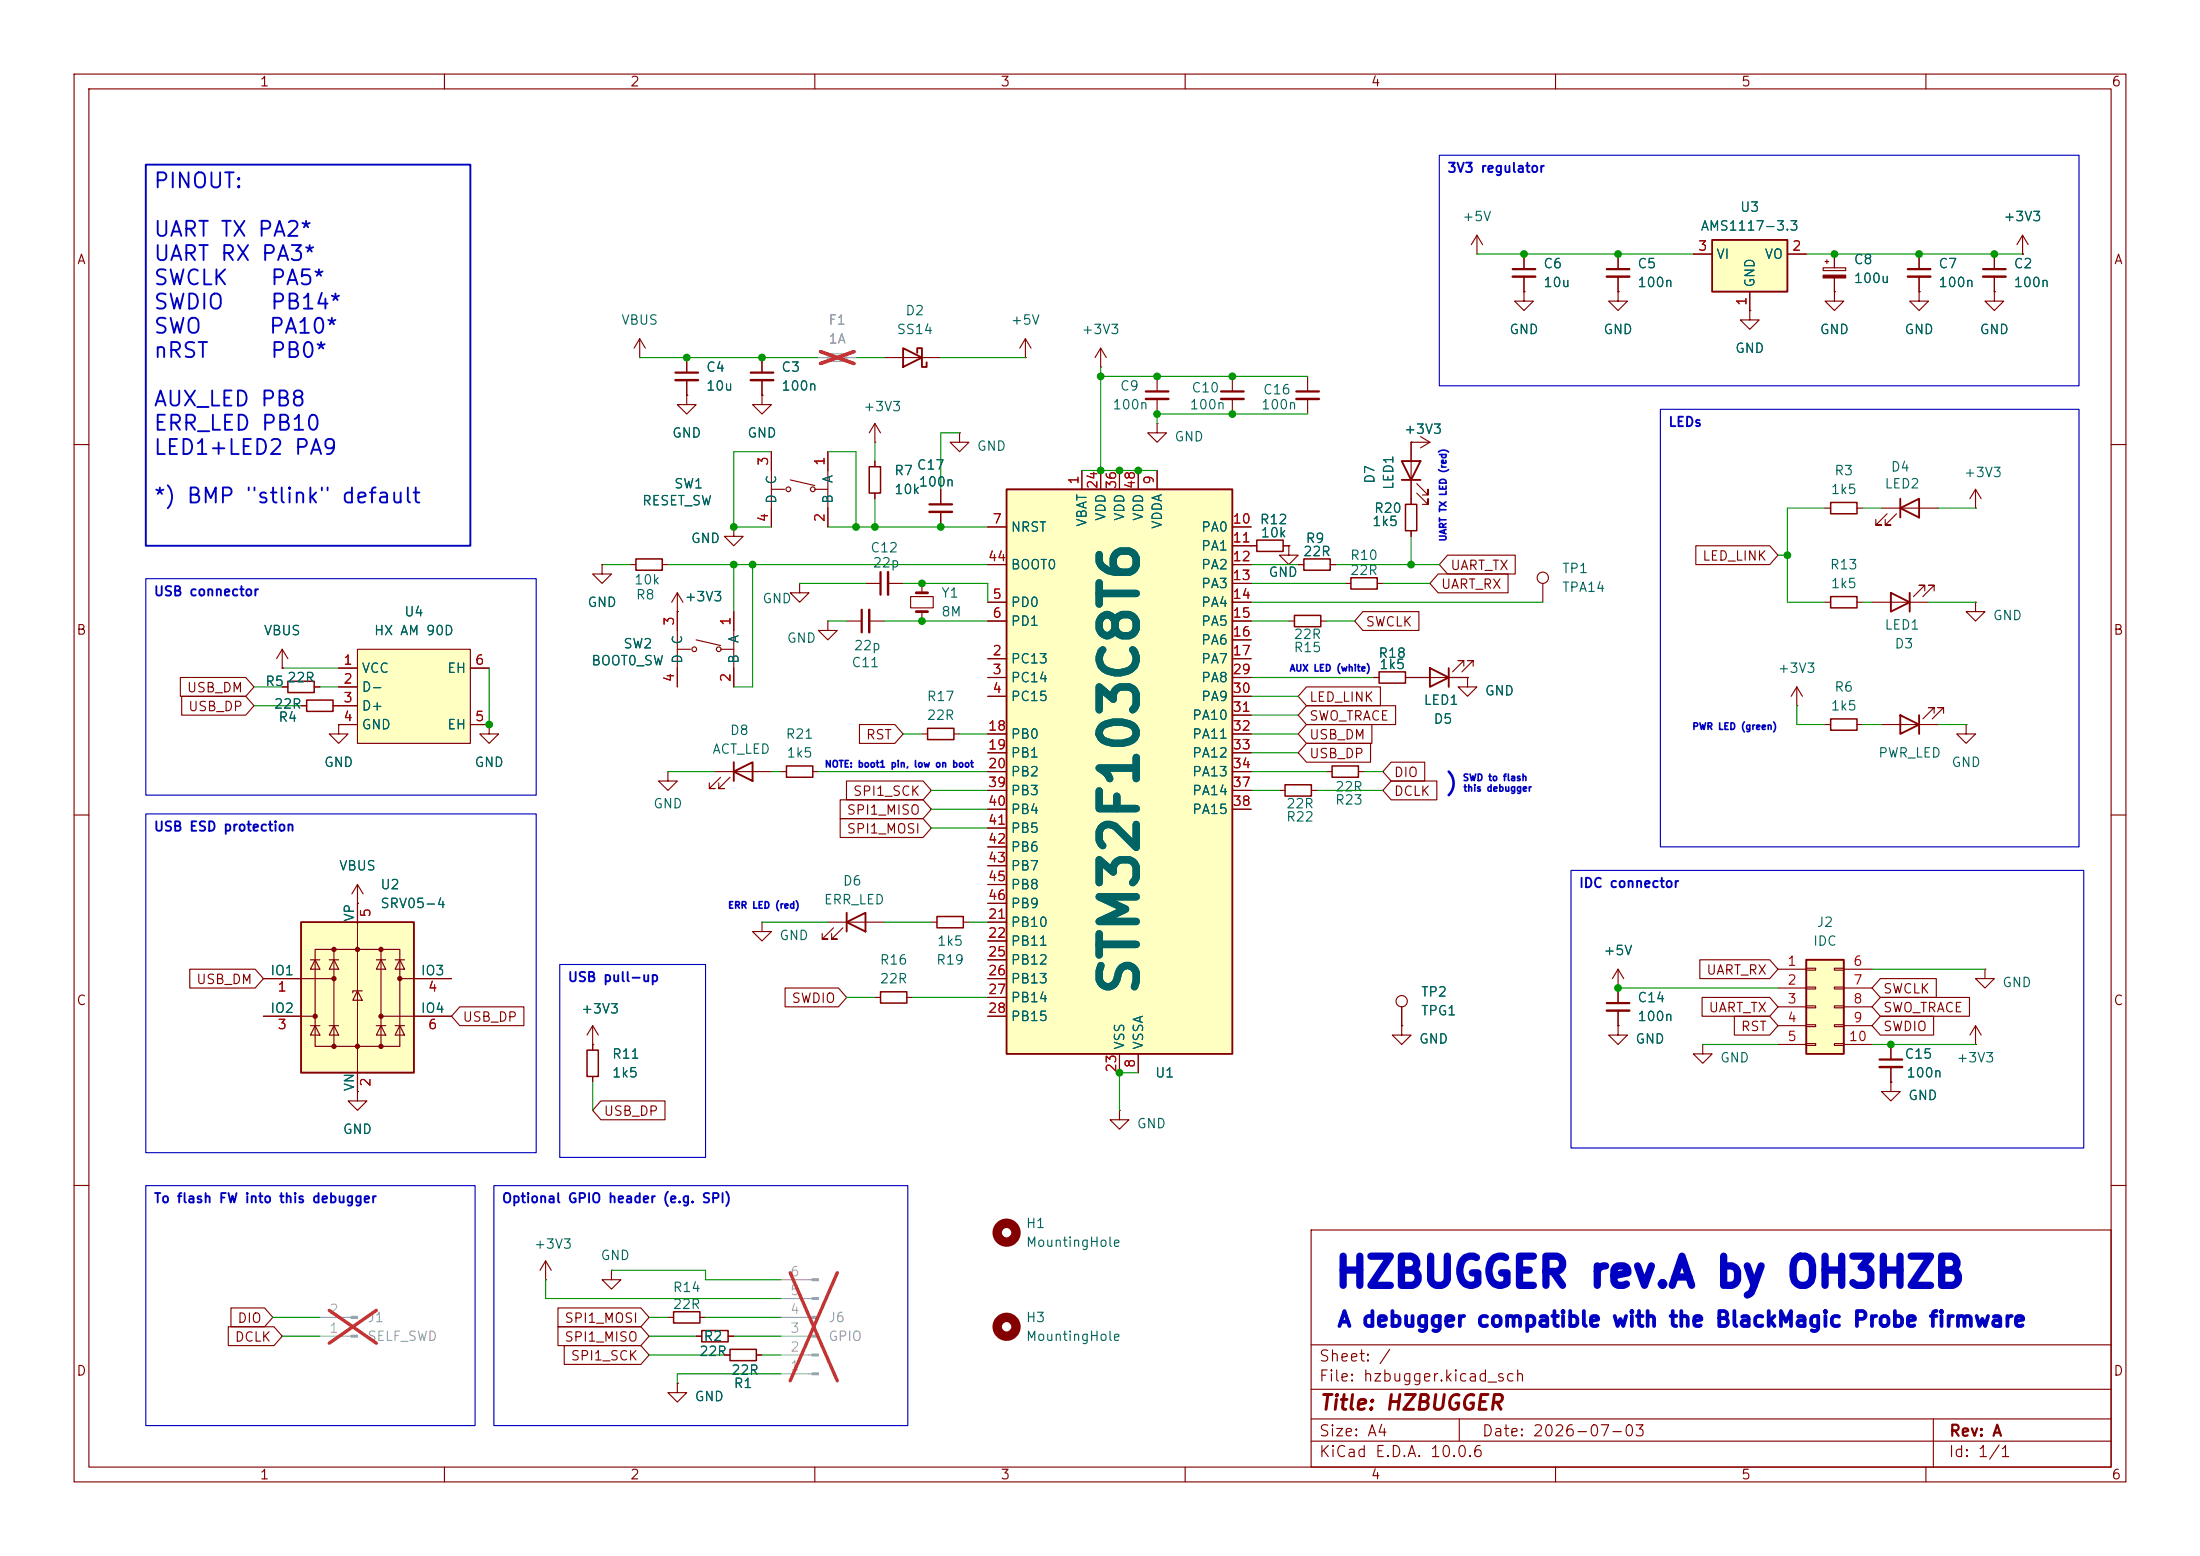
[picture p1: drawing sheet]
<svg xmlns="http://www.w3.org/2000/svg" width="297mm" height="210mm" viewBox="0 0 297 210" stroke-linecap="round" stroke-linejoin="round" font-family="sans-serif">
<g fill="none" stroke="#840000" stroke-width=".15">
<path d="M10 10h277v190h-277zM12 12h273v186h-273zM60 10v2M110 10v2M160 10v2M210 10v2M260 10v2M118.1 59.7h.1M118.1 57.2l-.8 1.2M118.1 57.2l.8 1.2M118.1 57.2v2.5M119.4 48.3h7.6"/>
<path d="M129.5 58.4v1.3h1.3l-1.3 1.3-1.2-1.3h1.2M129.5 58.4h.1M138.4 48.3h.1M138.4 45.7l-.7 1.3M138.4 45.7l.8 1.3M138.4 45.7v2.6M10 60h2M208.3 78.7v2.6M246.4 68.6h.7M250.7 68.6h.8M254 68.6h7.6M254.8 69.3l-1.6 1.6h.8h-.8v-.8"/>
<path d="M256 69.3l-1.5 1.6h.8h-.8v-.8M259.8 79.8v-.8h-.7h.7l-1.5 1.5M261.1 79.8v-.8h-.8h.8l-1.5 1.5M266.7 68.6h.1M266.7 66l-.8 1.3M266.7 66l.8 1.3M266.7 66v2.6M285 60h2M185.4 91.4h.8M189.7 91.4h8.4M197.6 89.9v-.7h-.8h.8l-1.5 1.5M198.1 91.4v1.3h1.3l-1.3 1.3-1.3-1.3h1.3"/>
<path d="M198.1 91.4h.1M198.9 89.9v-.7h-.8h.8l-1.5 1.5M242.6 95.3h.1M242.6 92.7l-.8 1.3M242.6 92.7l.7 1.3M242.6 92.7v2.6M246.4 97.8h.7M246.4 81.3h.7M250.7 97.8h.8M250.7 81.3h.8M252.7 81.3h7.6M254 97.8h7.6"/>
<path d="M261.1 96.3v-.8h-.8h.8l-1.5 1.5M262.4 96.3v-.8h-.8h.8l-1.5 1.5M265.4 97.8v1.3h1.3l-1.3 1.2-1.2-1.2h1.2M265.4 97.8h.1M266.7 81.3v1.3h1.3l-1.3 1.2-1.3-1.2h1.3M266.7 81.3h.1M10 110h2M285 110h2M102.9 124.5v1.2h1.2l-1.2 1.3-1.3-1.3h1.3M102.9 124.5h.1M111.8 124.5h7.6M112.5 125.2l-1.5 1.5h.8h-.8v-.7"/>
<path d="M113.8 125.2l-1.5 1.5h.7h-.7v-.7M118.1 134.6h.8M122.4 134.6h.8M125.7 124.5h.8M130 124.5h.8M10 160h2M177 166h108v32h-108zM285 160h2M60 198v2M110 198v2M160 198v2M177 194.5h108"/>
<path d="M177 191.5h108M177 187.5h108M177 181.5h108M197 191.5v3M210 198v2M260 198v2M261 191.5v6.5"/>
<circle cx="208.3" cy="78" r=".76"/>
</g>
<path d="M121.9 47l2.6 1.3-2.6 1.2zM123.8 47.6v-.6h.7v2.5h.6v-.6M256.5 68.6l2.6-1.3v2.6zM256.5 67.3v2.6M193 90.2l2.6 1.2-2.6 1.3zM195.6 90.2v2.5M255.3 80l2.5 1.3-2.5 1.3zM256.5 96.5l2.6 1.3-2.6 1.3zM257.8 80v2.6M259.1 96.5v2.6M114.3 124.5l2.5-1.3v2.5zM114.3 123.2v2.5" fill="none" stroke="#840000" stroke-width=".25"/>
<path d="M247.1 67.8h3.6v1.5h-3.6zM186.2 90.7h3.5v1.5h-3.5zM247.1 97h3.6v1.6h-3.6zM247.1 80.5h3.6v1.5h-3.6zM118.9 133.9h3.5v1.5h-3.5zM126.5 123.7h3.5v1.5h-3.5z" fill="none" stroke="#840000" stroke-width=".2"/>
<path d="M110.5 48.3h5.1M111.8 47.8h2.5v1h-2.5z" fill="none" stroke="#a1a1a1" stroke-width=".15"/>
<path d="M110.8 47.5l4.5 1.6M115.3 47.5l-4.5 1.6" fill="none" stroke="#e12e31" stroke-width=".46"/>
<path d="M135.9 66h30.5v76.2h-30.5z" fill="#ffffc2"/>
<path d="M135.9 66h30.5v76.2h-30.5zM189.2 62.2h2.6l-1.3 2.6zM189.2 64.8h2.6M99.1 104.1l2.5-1.2v2.5zM99.1 102.9v2.5" fill="none" stroke="#840000" stroke-width=".25"/>
<g fill="none" stroke="#840000" stroke-width=".15">
<path d="M156.2 57.2v1.2h1.3l-1.3 1.3-1.3-1.3h1.3M156.2 57.2h.1M190.5 59.7h.1M190.5 59.7v8.4M190.5 59.7h2.5M191.8 58.9l1.2 .8M193 59.7l-1.2 .8M107.9 78.7v1.3h1.3l-1.3 1.3-1.2-1.3h1.2M107.9 78.7h.1M116.8 78.7h2.1M118.1 62.2v.8M118.1 66.5v.8"/>
<path d="M119.9 78.7h2M124.5 78.7v1.3M127 66v2.1M127 69.1v2M133.3 71.1h2.6M133.3 76.2h2.6M146 63.5v2.5M148.6 63.5v2.5M151.1 63.5v2.5M153.7 63.5v2.5M156.2 63.5v2.5M166.4 71.1h2.5"/>
<path d="M166.4 73.7h2.5M166.4 76.2h2.5M166.4 78.7h2.5M181.6 78.7h.8M185.9 78.7h.8M190.5 71.6v.8M191.3 66.5l1.5 1.6v-.8v.8h-.8M191.3 65.3l1.5 1.5v-.8v.8h-.8M91.4 82.6h.1M91.4 80l-.7 1.3M91.4 80l.8 1.3M91.4 80v2.6"/>
<path d="M111.8 83.8v1.3h1.2l-1.2 1.3-1.3-1.3h1.3M111.8 83.8h.1M114.3 83.8h2M117.3 83.8h2.1M122.9 80.5h3.1v1.5h-3.1zM124.5 99.1h.7M124.5 82.6v1.2M128.8 99.1h.7M133.3 88.9h2.6M133.3 91.4h2.6M133.3 94h2.6M133.3 81.3h2.6"/>
<path d="M133.3 83.8h2.6M133.3 99.1h2.6M166.4 88.9h2.5M166.4 91.4h2.5M166.4 94h2.5M166.4 81.3h2.5M166.4 83.8h2.5M166.4 86.4h2.5M166.4 99.1h2.5M166.4 96.5h2.5M174 83.8h.8M178.3 83.8h.8"/>
<path d="M90.2 104.1v1.3h1.2l-1.2 1.3-1.3-1.3h1.3M90.2 104.1h.1M96.5 104.1h7.6M97.3 104.9l-1.5 1.5h.7h-.7v-.7M98.6 104.9l-1.6 1.5h.8h-.8v-.7M105.4 104.1h.8M109.7 104.1h.8M133.3 101.6h2.6M133.3 104.1h2.6M133.3 106.7h2.6M133.3 109.2h2.6M133.3 111.8h2.6"/>
<path d="M133.3 114.3h2.6M133.3 116.8h2.6M133.3 119.4h2.6M166.4 101.6h2.5M166.4 104.1h2.5M166.4 106.7h2.5M166.4 109.2h2.5M172.7 106.7h.8M177 106.7h.8M179.1 104.1h.7M183.4 104.1h.7M133.3 124.5h2.6"/>
<path d="M133.3 127h2.6M133.3 129.5h2.6M133.3 132.1h2.6M133.3 134.6h2.6M133.3 137.2h2.6M133.3 121.9h2.6M151.1 149.9v1.2h1.3l-1.3 1.3-1.2-1.3h1.2M151.1 149.9h.1M151.1 142.2v2.6M153.7 142.2v2.6M90.2 177.8h.7M94.5 177.8h.7"/>
<path d="M91.4 186.7v1.3h1.3l-1.3 1.2-1.2-1.2h1.2M91.4 186.7h.1M94 180.3h.7M97.8 182.9h.8M98.3 180.3h.8M102.1 182.9h.8"/>
</g>
<path d="M117.3 63h1.6v3.5h-1.6zM182.4 78h3.5v1.5h-3.5zM189.7 68.1h1.6v3.5h-1.6zM125.2 98.3h3.6v1.5h-3.6zM174.8 83.1h3.5v1.5h-3.5zM106.2 103.4h3.5v1.5h-3.5zM173.5 105.9h3.5v1.5h-3.5zM179.8 103.4h3.6v1.5h-3.6zM90.9 177h3.6v1.6h-3.6zM94.7 179.6h3.6v1.5h-3.6zM98.6 182.1h3.5v1.5h-3.5z" fill="none" stroke="#840000" stroke-width=".2"/>
<path d="M118.9 77.2v3.1M125.5 68.1h3M116.3 82.3v3" fill="none" stroke="#840000" stroke-width=".3"/>
<path d="M119.9 77.2v3.1M125.5 69.1h3M117.3 82.3v3" fill="none" stroke="#840000" stroke-width=".33"/>
<path d="M123.7 82.6h1.5M123.7 80h1.5" fill="none" stroke="#840000" stroke-width=".38"/>
<g fill="#a1a1a1" stroke="#a1a1a1" stroke-width=".15">
<path d="M109.6 185.3h.9v.2h-.9z"/>
<path d="M109.6 182.8h.9v.2h-.9z"/>
<path d="M109.6 180.2h.9v.3h-.9z"/>
<path d="M109.6 177.7h.9v.2h-.9z"/>
<path d="M109.6 175.1h.9v.3h-.9z"/>
<path d="M109.6 172.6h.9v.2h-.9z"/>
</g>
<path d="M105.4 177.8h4.2M105.4 175.3h4.2M105.4 172.7h4.2M105.4 185.4h4.2M105.4 182.9h4.2M105.4 180.3h4.2" fill="none" stroke="#a1a1a1" stroke-width=".15"/>
<path d="M106.7 171.8l6.3 14.6M113 171.8l-6.3 14.6" fill="none" stroke="#e12e31" stroke-width=".46"/>
<path d="M40.6 124.5h15.3v20.3h-15.3z" fill="#ffffc2"/>
<g fill="none" stroke="#840000" stroke-width=".15">
<path d="M269.2 39.4v1.2h1.3l-1.3 1.3-1.2-1.3h1.2M269.2 39.4h.1M92.7 53.3v1.3h1.3l-1.3 1.3-1.3-1.3h1.3M92.7 53.3h.1M102.9 53.3v1.3h1.2l-1.2 1.3-1.3-1.3h1.3M102.9 53.3h.1M102.9 48.3v2M102.9 51.3v2M148.6 49.5h.1M148.6 47l-.8 1.3M148.6 47l.8 1.3M148.6 47v2.5"/>
<path d="M99.1 71.1v1.3h1.2l-1.2 1.3-1.3-1.3h1.3M99.1 71.1h.1M104.1 61v10.1M104.1 66h1.8M106.7 64.8l3.3 .7M110 66h1.8M111.8 61v10.1M38.1 90.2h.1M38.1 87.6l-.8 1.3M38.1 87.6l.8 1.3M38.1 87.6v2.6M45.7 97.8v1.3h1.3l-1.3 1.2-1.3-1.2h1.3"/>
<path d="M45.7 97.8h.1M66 97.8v1.3h1.3l-1.3 1.2-1.2-1.2h1.2M66 97.8h.1M48.3 119.4v27.9M48.3 119.4l-.8 1.3M48.3 119.4l.7 1.3M35.6 132.1h9.5M35.6 137.2h6.9M41.9 129.5h1.3M41.9 138.4h1.3M42.5 128.1h11.5v13.1h-11.5zM42.5 129.5l.7 1.3h-1.3z"/>
<path d="M42.5 138.4l.7 1.3h-1.3zM44.4 129.5h1.3M44.4 138.4h1.3M45.1 129.5l.6 1.3h-1.3zM45.1 138.4l.6 1.3h-1.3zM45.1 128.1v13.1M48.3 133.7l.6 1.3h-1.3zM48.3 121.9h.1M48.9 133.7h-1.3v.3M50.8 129.5h1.3M50.8 138.4h1.3M51.4 129.5l.7 1.3h-1.3z"/>
<path d="M51.4 138.4l.7 1.3h-1.3zM51.4 128.1v13.1M51.4 137.2h9.6M53.3 129.5h1.3M53.3 138.4h1.3M54 129.5l.6 1.3h-1.3zM54 138.4l.6 1.3h-1.3zM54 132.1h7M80 138.4l-.8 1.3M80 138.4l.8 1.3M80 138.4v3.3M48.3 147.3v1.3h1.2l-1.2 1.3-1.3-1.3h1.3"/>
<path d="M48.3 147.3h.1M80 141h.1M80 145.3v.8M73.7 172.7h.1M73.7 170.2l-.8 1.3M73.7 170.2l.7 1.3M73.7 170.2v2.5M82.5 171.5v1.2h1.3l-1.3 1.3-1.2-1.3h1.2M82.5 171.5h.1"/>
<circle cx="106.4" cy="66" r=".32"/>
<circle cx="109.7" cy="66" r=".32"/>
</g>
<path d="M40.6 124.5h15.3v20.3h-15.3z" fill="none" stroke="#840000" stroke-width=".25"/>
<g fill="#840000" stroke="#840000" stroke-width=".15">
<circle cx="42.5" cy="137.2" r=".28"/>
<circle cx="45.1" cy="128.1" r=".28"/>
<circle cx="45.1" cy="132.1" r=".28"/>
<circle cx="45.1" cy="141.2" r=".28"/>
<circle cx="48.3" cy="128.1" r=".28"/>
<circle cx="48.3" cy="141.2" r=".28"/>
<circle cx="51.4" cy="128.1" r=".28"/>
<circle cx="51.4" cy="137.2" r=".28"/>
<circle cx="51.4" cy="141.2" r=".28"/>
<circle cx="54" cy="132.1" r=".28"/>
</g>
<path d="M79.2 141.7h1.6v3.6h-1.6z" fill="none" stroke="#840000" stroke-width=".2"/>
<g fill="#a1a1a1" stroke="#a1a1a1" stroke-width=".15">
<path d="M47.4 180.2h.9v.3h-.9z"/>
<path d="M47.4 177.7h.9v.2h-.9z"/>
</g>
<path d="M43.2 177.8h4.2M43.2 180.3h4.2" fill="none" stroke="#a1a1a1" stroke-width=".15"/>
<path d="M44.4 176.9l6.4 4.4M50.8 176.9l-6.4 4.4" fill="none" stroke="#e12e31" stroke-width=".46"/>
<path d="M101.3 50.3h3.1" fill="none" stroke="#840000" stroke-width=".3"/>
<path d="M101.3 51.3h3.1" fill="none" stroke="#840000" stroke-width=".33"/>
<path d="M48.3 87.6h15.2v12.7h-15.2z" fill="#ffffc2"/>
<g fill="none" stroke="#840000" stroke-width=".15">
<path d="M259.1 34.3v2M259.1 37.3v2.1M86.4 48.3h.1M86.4 45.7l-.8 1.3M86.4 45.7l.7 1.3M86.4 45.7v2.6M92.7 48.3v2M92.7 51.3v2M45.7 90.2h2.6M45.7 92.7h2.6M45.7 95.3h2.6M45.7 97.8h2.6"/>
<path d="M48.3 87.6h15.2v12.7h-15.2zM63.5 90.2h2.5M63.5 97.8h2.5M189.2 138.4v1.3h1.3l-1.3 1.3-1.2-1.3h1.2M189.2 138.4h.1M189.2 135.9v2.5M218.4 133.4h.1M218.4 130.8l-.7 1.3M218.4 130.8l.8 1.3M218.4 130.8v4.6M218.4 136.4v2"/>
<circle cx="189.2" cy="135.1" r=".76"/>
</g>
<path d="M257.6 36.3h3M91.2 50.3h3M216.9 135.4h3.1" fill="none" stroke="#840000" stroke-width=".3"/>
<path d="M257.6 37.3h3M91.2 51.3h3M216.9 136.4h3.1" fill="none" stroke="#840000" stroke-width=".33"/>
<path d="M243.8 129.5h5.1v12.7h-5.1z" fill="#ffffc2"/>
<path d="M243.8 129.5h5.1v12.7h-5.1z" fill="none" stroke="#840000" stroke-width=".25"/>
<g fill="none" stroke="#840000" stroke-width=".15">
<path d="M199.4 34.3h.1M199.4 31.8l-.8 1.2M199.4 31.8l.8 1.2M199.4 31.8v2.5M205.7 39.4v1.2h1.3l-1.3 1.3-1.2-1.3h1.2M205.7 39.4h.1M205.7 34.3v2M205.7 37.3v2.1M218.4 39.4v1.2h1.3l-1.3 1.3-1.2-1.3h1.2M218.4 39.4h.1M218.4 34.3v2M218.4 37.3v2.1"/>
<path d="M236.2 41.9v1.3h1.3l-1.3 1.3-1.3-1.3h1.3M236.2 41.9h.1M81.3 76.2v1.3h1.2l-1.2 1.2-1.3-1.2h1.3M81.3 76.2h.1M85.1 76.2h.8M89.4 76.2h.8M38.1 92.7h.8M40.6 95.3h.8M42.4 92.7h.8M45 95.3h.7M91.4 82.6v10.1M91.4 87.6h1.8"/>
<path d="M94 86.4l3.3 .7M97.3 87.6h1.8M99.1 82.6v10.1M218.4 138.4v1.3h1.3l-1.3 1.3-1.2-1.3h1.2M218.4 138.4h.1M240 130.8h3.8M240 133.4h3.8M240 135.9h3.8M240 138.4h3.8M243.8 130.7h1.3v.2h-1.3zM243.8 133.2h1.3v.3h-1.3zM243.8 135.8h1.3v.2h-1.3z"/>
<path d="M243.8 138.3h1.3v.3h-1.3zM247.6 130.7h1.3v.2h-1.3zM247.6 133.2h1.3v.3h-1.3zM247.6 135.8h1.3v.2h-1.3zM247.6 138.3h1.3v.3h-1.3zM248.9 130.8h3.8M248.9 133.4h3.8M248.9 135.9h3.8M248.9 138.4h3.8M266.7 138.4l-.8 1.3M266.7 138.4l.8 1.3M266.7 138.4v2.6"/>
<path d="M268 130.8v1.3h1.2l-1.2 1.3-1.3-1.3h1.3M268 130.8h.1M229.9 141v1.2h1.2l-1.2 1.3-1.3-1.3h1.3M229.9 141h.1M240 141h3.8M243.8 140.8h1.3v.3h-1.3zM247.6 140.8h1.3v.3h-1.3zM248.9 141h3.8M255.3 146.1v1.2h1.2l-1.2 1.3-1.3-1.3h1.3M255.3 146.1h.1M255.3 141v2M255.3 144v2.1"/>
<path d="M266.7 141h.1"/>
<circle cx="93.7" cy="87.6" r=".32"/>
<circle cx="97" cy="87.6" r=".32"/>
</g>
<path d="M204.2 36.3h3.1M216.9 36.3h3.1M253.7 143h3.1" fill="none" stroke="#840000" stroke-width=".3"/>
<path d="M204.2 37.3h3.1M216.9 37.3h3.1M253.7 144h3.1" fill="none" stroke="#840000" stroke-width=".33"/>
<path d="M85.9 75.4h3.5v1.6h-3.5zM38.9 91.9h3.5v1.6h-3.5zM41.4 94.5h3.6v1.5h-3.6z" fill="none" stroke="#840000" stroke-width=".2"/>
<path d="M231.1 32.4h10.2v7h-10.2z" fill="#ffffc2"/>
<path d="M231.1 32.4h10.2v7h-10.2z" fill="none" stroke="#840000" stroke-width=".25"/>
<g fill="none" stroke="#840000" stroke-width=".15">
<path d="M205.7 39.4h.1M205.7 34.3v2M205.7 37.3v2.1M218.4 39.4h.1M218.4 34.3v2M218.4 37.3v2.1M228.6 34.3h2.5M236.2 39.4v2.5M241.3 34.3h2.5M246.1 36.1h3.1v.4h-3.1zM246.4 35.3h.5M246.6 35.1v.5"/>
<path d="M247.6 39.4v1.2h1.3l-1.3 1.3-1.2-1.3h1.2M247.6 39.4h.1M247.6 34.3v1.8M247.6 37.5v1.9M259.1 39.4v1.2h1.2l-1.2 1.3-1.3-1.3h1.3M259.1 39.4h.1M259.1 34.3v2M259.1 37.3v2.1M269.2 39.4h.1M269.2 34.3v2M269.2 37.3v2.1M273 34.3h.1"/>
<path d="M273 31.8l-.7 1.2M273 31.8l.8 1.2M273 31.8v2.5M92.7 53.3h.1M92.7 48.3v2M92.7 51.3v2M102.9 53.3h.1M102.9 48.3v2M102.9 51.3v2M156.2 50.8v2M156.2 53.8v2.1M166.4 50.8v2"/>
<path d="M166.4 53.8v2.1M176.5 50.8v2M176.5 53.8v2.1M190.5 59.7h.1M190.5 59.7v2.5M236.2 41.9h.1M81.3 76.2h.1M99.1 71.1h.1M104.1 61v2.5M104.1 68.6v2.5M111.8 61v2.5M111.8 68.6v2.5"/>
<path d="M118.1 62.2v.8M118.1 66.5v.8M127 66v2.1M127 69.1v2M133.3 76.2h2.6M133.3 71.1h2.6M146 63.5v2.5M148.6 63.5v2.5M151.1 63.5v2.5M153.7 63.5v2.5M156.2 63.5v2.5M166.4 73.7h3.3"/>
<path d="M166.4 76.2h2.5M166.4 71.1h2.5M166.4 78.7h2.5M173.2 73.7h.8M174 73.7v1.2h1.3l-1.3 1.3-1.3-1.3h1.3M174 73.7h.1M175.3 76.2h.7M179.6 76.2h.7M190.5 64.8v3.3M190.5 71.6v.8M194.2 77.5h9.4v2.5h-9.4l-1.2-1.3zM195.4 74.9h9.2v2.6h-9.2l-1.1-1.3z"/>
<path d="M228.9 73.7h10l1.1 1.2-1.1 1.3h-10zM24.3 91.4h8.9l1.1 1.3-1.1 1.3h-8.9zM24.5 94h8.7l1.1 1.3-1.1 1.2h-8.7zM38.1 90.2h.1M38.1 92.7h.8M40.6 95.3h.8M42.4 92.7h.8M45 95.3h3.3M45.7 97.8h.1M45.7 90.2h2.6M45.7 92.7h2.6M45.7 97.8h2.6"/>
<path d="M63.5 90.2h2.5M63.5 97.8h2.5M66 97.8h.1M91.4 82.6h.1M91.4 82.6v2.5M91.4 90.2v2.5M99.1 82.6v2.5M99.1 90.2v2.5M116 97.8h4.8l1.1 1.3-1.1 1.2h-4.8zM133.3 88.9h2.6M133.3 91.4h2.6M133.3 94h2.6"/>
<path d="M133.3 81.3h2.6M133.3 83.8h2.6M133.3 99.1h2.6M166.4 88.9h2.5M166.4 91.4h2.5M166.4 94h2.5M166.4 81.3h2.5M166.4 83.8h2.5M166.4 86.4h2.5M166.4 99.1h2.5M166.4 96.5h2.5M176.4 97.8h8.8v2.5h-8.8l-1.1-1.2z"/>
<path d="M176.4 95.2h12v2.6h-12l-1.1-1.3zM176.4 92.7h10v2.6h-10l-1.1-1.3zM184 82.5h7.6v2.6h-7.6l-1.1-1.3zM185.4 91.4h.8M189.7 91.4h3.3M195.6 91.4h2.5M198.1 91.4h.1M113.4 110.5h11.2l1.1 1.3-1.1 1.2h-11.2zM113.4 107.9h11.2l1.1 1.3-1.1 1.3h-11.2zM114.3 105.4h10.3l1.1 1.3-1.1 1.3h-10.3zM133.3 101.6h2.6M133.3 104.1h2.6"/>
<path d="M133.3 106.7h2.6M133.3 109.2h2.6M133.3 111.8h2.6M133.3 114.3h2.6M133.3 116.8h2.6M133.3 119.4h2.6M166.4 101.6h2.5M166.4 104.1h2.5M166.4 106.7h2.5M166.4 109.2h2.5M176.4 100.3h8.6v2.6h-8.6l-1.1-1.3zM187.8 105.4h6.2v2.6h-6.2l-1.1-1.3z"/>
<path d="M187.8 102.9h4.5v2.5h-4.5l-1.1-1.3zM25.6 130.8h8.8l1.2 1.3-1.2 1.3h-8.8zM35.6 132.1h5M35.6 137.2h5M48.3 121.9h.1M48.3 121.9v2.6M55.9 132.1h5.1M55.9 137.2h5.1M62.1 135.9h8.6v2.5h-8.6l-1.1-1.2zM106 133.3h7.2l1.1 1.3-1.1 1.3h-7.2zM133.3 124.5h2.6M133.3 127h2.6"/>
<path d="M133.3 129.5h2.6M133.3 132.1h2.6M133.3 134.6h2.6M133.3 137.2h2.6M133.3 121.9h2.6M189.2 138.4h.1M189.2 135.9v2.5M218.4 133.4h.1M218.4 138.4h.1M218.4 133.4v2M218.4 136.4v2M229.5 129.5h9.4l1.1 1.3-1.1 1.3h-9.4z"/>
<path d="M229.8 134.6h9.1l1.1 1.3-1.1 1.3h-9.1zM234.1 137.2h4.8l1.1 1.2-1.1 1.3h-4.8zM253.8 134.6h12.1v2.6h-12.1l-1.1-1.3zM253.8 132.1h7.6v2.5h-7.6l-1.1-1.2zM253.8 137.2h7.2v2.5h-7.2l-1.1-1.3zM48.3 147.3h.1M48.3 144.8v2.5M80 141h.1M80 141v.7M80 145.3v.8M81.1 148.6h8.7v2.5h-8.7l-1.1-1.2zM151.1 142.2v2.6"/>
<path d="M153.7 142.2v2.6M255.3 146.1h.1M255.3 141v2M255.3 144v2.1M30.8 179.1h6.2l1.1 1.2-1.1 1.3h-6.2zM31.2 176.5h4.5l1.1 1.3-1.1 1.3h-4.5zM75.3 179.1h11.2l1.1 1.2-1.1 1.3h-11.2zM75.3 176.5h11.2l1.1 1.3-1.1 1.3h-11.2zM76.2 181.6h10.3l1.1 1.3-1.1 1.3h-10.3zM91.4 186.7h.1M94 180.3h.7M97.8 182.9h.8"/>
<path d="M98.3 180.3h.8M102.1 182.9h.8"/>
</g>
<path d="M246.1 37.1h3.1v.4h-3.1z" fill="#840000" stroke="#840000" stroke-width=".15"/>
<path d="M267.7 36.3h3.1M154.7 52.8h3M164.8 52.8h3.1M175 52.8h3.1" fill="none" stroke="#840000" stroke-width=".3"/>
<path d="M267.7 37.3h3.1M154.7 53.8h3M164.8 53.8h3.1M175 53.8h3.1" fill="none" stroke="#840000" stroke-width=".33"/>
<path d="M169.7 72.9h3.5v1.5h-3.5zM176 75.4h3.6v1.6h-3.6z" fill="none" stroke="#840000" stroke-width=".2"/>
<g fill="none" stroke="#840000" stroke-width="1.3">
<circle cx="135.9" cy="166.4" r="1.27"/>
<circle cx="135.9" cy="179.1" r="1.27"/>
</g>
<g fill="none" stroke="#009600" stroke-width=".15">
<path d="M199.4 34.3h29.2M243.8 34.3h29.2M86.4 48.3h24.1M115.6 48.3h3.8M118.1 59.7v2.5M127 48.3h11.4M129.5 58.4h-2.5v7.6M148.6 49.5v14M148.6 50.8h27.9M176.5 55.9h-20.3v1.3M81.3 76.2h3.8M90.2 76.2h43.1"/>
<path d="M99.1 76.2v6.4M101.6 76.2v16.5h-2.5M104.1 61h-5v10.1h5M107.9 78.7h8.9M111.8 71.1h21.5M111.8 61h3.8v10.1M118.1 67.3v3.8M121.9 78.7h11.4v2.6M146 63.5h10.2M168.9 76.2h6.4M168.9 78.7h12.7M180.3 76.2h14"/>
<path d="M186.7 78.7h6.3M190.5 72.4v3.8M240 74.9h1.3M246.4 68.6h-5.1v12.7h5.1M251.5 68.6h2.5M261.6 68.6h5.1M34.3 95.3h6.3M34.3 92.7h3.8M38.1 90.2h7.6M43.2 92.7h2.5M66 90.2v7.6M111.8 83.8h2.5"/>
<path d="M119.4 83.8h13.9M121.9 99.1h2.6M129.5 99.1h3.8M168.9 83.8h5.1M168.9 99.1h6.4M168.9 94h6.4M168.9 96.5h6.4M168.9 91.4h16.5M168.9 81.3h39.4M179.1 83.8h3.8M242.6 95.3v2.5h3.8M251.5 81.3h1.2"/>
<path d="M251.5 97.8h2.5M260.3 81.3h6.4M261.6 97.8h3.8M90.2 104.1h6.3M104.1 104.1h1.3M110.5 104.1h22.8M125.7 109.2h7.6M125.7 106.7h7.6M125.7 111.8h7.6M168.9 104.1h10.2M168.9 106.7h3.8M168.9 101.6h6.4"/>
<path d="M177.8 106.7h8.9M184.1 104.1h2.6M102.9 124.5h8.9M114.3 134.6h3.8M119.4 124.5h6.3M123.2 134.6h10.1M130.8 124.5h2.5M218.4 133.4h21.6M252.7 130.8h15.3M80 146.1v3.8M153.7 144.8h-2.6v5.1M229.9 141h10.1"/>
<path d="M252.7 141h14M36.8 177.8h6.4M73.7 172.7v2.6h31.7M82.5 171.5h12.7v1.2h10.2M87.6 177.8h2.6M95.2 177.8h10.2M38.1 180.3h5.1M87.6 182.9h10.2M87.6 180.3h6.4M99.1 180.3h6.3M102.9 182.9h2.5M105.4 185.4h-14v1.3"/>
</g>
<path d="M194.3 21h86.4v31.1h-86.4zM224.2 55.2h56.5v59.1h-56.5zM19.7 78.1h52.7v29.2h-52.7zM19.7 109.9h52.7v45.7h-52.7zM212.1 117.5h69.2v37.4h-69.2zM75.6 130.2h19.6v26h-19.6zM19.7 160h44.4v32.4h-44.4zM66.7 160h55.9v32.4h-55.9z" fill="none" stroke="#0000c2" stroke-width=".15"/>
<path d="M19.7 22.2h43.8v51.5h-43.8z" fill="none" stroke="#0000c2" stroke-width=".25"/>
<path d="M195.6 104.1a2.25 2.25 0 0 1 0 3.2" fill="none" stroke="#0000c2" stroke-width=".36"/>
<path d="M110.5 48.3h1.3M114.3 48.3h1.3" fill="none" stroke="#a1a1a1" stroke-width=".15"/>
<path d="M110.8 47.5l4.5 1.6M115.3 47.5l-4.5 1.6" fill="none" stroke="#e12e31" stroke-width=".46"/>
<g fill="#009600" stroke="#009600" stroke-width=".14">
<circle cx="218.4" cy="34.3" r=".46"/>
<circle cx="205.7" cy="34.3" r=".46"/>
<circle cx="247.6" cy="34.3" r=".46"/>
<circle cx="259.1" cy="34.3" r=".46"/>
<circle cx="269.2" cy="34.3" r=".46"/>
<circle cx="218.4" cy="133.4" r=".46"/>
<circle cx="255.3" cy="141" r=".46"/>
<circle cx="166.4" cy="55.9" r=".46"/>
<circle cx="166.4" cy="50.8" r=".46"/>
<circle cx="156.2" cy="55.9" r=".46"/>
<circle cx="156.2" cy="50.8" r=".46"/>
<circle cx="153.7" cy="63.5" r=".46"/>
<circle cx="190.5" cy="76.2" r=".46"/>
<circle cx="241.3" cy="74.9" r=".46"/>
<circle cx="124.5" cy="83.8" r=".46"/>
<circle cx="101.6" cy="76.2" r=".46"/>
<circle cx="99.1" cy="76.2" r=".46"/>
<circle cx="115.6" cy="71.1" r=".46"/>
<circle cx="99.1" cy="71.1" r=".46"/>
<circle cx="148.6" cy="63.5" r=".46"/>
<circle cx="151.1" cy="63.5" r=".46"/>
<circle cx="118.1" cy="71.1" r=".46"/>
<circle cx="127" cy="71.1" r=".46"/>
<circle cx="102.9" cy="48.3" r=".46"/>
<circle cx="148.6" cy="50.8" r=".46"/>
<circle cx="124.5" cy="78.7" r=".46"/>
<circle cx="151.1" cy="144.8" r=".46"/>
<circle cx="92.7" cy="48.3" r=".46"/>
<circle cx="66" cy="97.8" r=".46"/>
</g>
<text font-size="5" fill="#006464" x="154.9" y="134.6" transform="rotate(-90 154.9 134.6)">STM32F103C8T6</text>
<text font-size="3.9" fill="#0000c2" x="180" y="174.7">HZBUGGER rev.A by OH3HZB</text>
<g font-size="2" fill="#0000c2">
<text x="20.6" y="25.9">PINOUT:</text>
<text x="20.6" y="32.5">UART TX PA2*</text>
<text x="20.6" y="35.7">UART RX PA3*</text>
<text x="20.6" y="39">SWCLK</text>
<text x="36.4" y="39">PA5*</text>
<text x="20.6" y="42.3">SWDIO</text>
<text x="20.6" y="45.5">SWO</text>
<text x="36.2" y="45.5">PA10*</text>
<text x="36.4" y="42.3">PB14*</text>
<text x="20.6" y="48.8">nRST</text>
<text x="36.4" y="48.8">PB0*</text>
<text x="20.6" y="55.4">AUX_LED PB8</text>
<text x="20.6" y="58.6">ERR_LED PB10</text>
<text x="20.6" y="61.9">LED1+LED2 PA9</text>
<text x="20.6" y="68.4">*) BMP &quot;stlink&quot; default</text>
<text x="180.4" y="179.6">A debugger compatible with the BlackMagic Probe firmware</text>
</g>
<text font-size="2" fill="#840000" x="178" y="190.8">Title: HZBUGGER</text>
<g font-size="1.5" fill="#840000">
<text x="178" y="184.1">Sheet: /</text>
<text x="178" y="186.8">File: hzbugger.kicad_sch</text>
<text x="178" y="197">KiCad E.D.A. 10.0.6</text>
<text x="178" y="194.2">Size: A4</text>
<text x="200" y="194.2">Date: 2026-07-03</text>
<text x="263" y="197">Id: 1/1</text>
<text x="263" y="194.2">Rev: A</text>
</g>
<g font-size="1.3" fill="#840000">
<text x="35" y="12">1</text>
<text x="85" y="12">2</text>
<text x="135" y="12">3</text>
<text x="185" y="12">4</text>
<text x="235" y="12">5</text>
<text x="285" y="12">6</text>
<text x="10.3" y="36">A</text>
<text x="285.3" y="36">A</text>
<text x="195.7" y="77.3">UART_TX</text>
<text x="229.7" y="76">LED_LINK</text>
<text x="194.4" y="79.8">UART_RX</text>
<text x="10.2" y="86">B</text>
<text x="184.3" y="84.9">SWCLK</text>
<text x="285.2" y="86">B</text>
<text x="25.1" y="93.8">USB_DM</text>
<text x="176.7" y="95">LED_LINK</text>
<text x="25.3" y="96.3">USB_DP</text>
<text x="116.8" y="100.1">RST</text>
<text x="176.7" y="100.1">USB_DM</text>
<text x="176.7" y="97.6">SWO_TRACE</text>
<text x="115.1" y="107.7">SPI1_SCK</text>
<text x="176.7" y="102.7">USB_DP</text>
<text x="188.1" y="107.7">DCLK</text>
<text x="188.1" y="105.2">DIO</text>
<text x="114.2" y="112.8">SPI1_MOSI</text>
<text x="114.2" y="110.3">SPI1_MISO</text>
<text x="230.3" y="131.9">UART_RX</text>
<text x="10.2" y="136">C</text>
<text x="26.4" y="133.1">USB_DM</text>
<text x="106.8" y="135.7">SWDIO</text>
<text x="230.6" y="136.9">UART_TX</text>
<text x="254.1" y="136.9">SWO_TRACE</text>
<text x="254.1" y="134.4">SWCLK</text>
<text x="285.2" y="136">C</text>
<text x="62.4" y="138.2">USB_DP</text>
<text x="234.9" y="139.5">RST</text>
<text x="254.1" y="139.5">SWDIO</text>
<text x="81.4" y="150.9">USB_DP</text>
<text x="32" y="178.9">DIO</text>
<text x="76.1" y="178.9">SPI1_MOSI</text>
<text x="10.2" y="186">D</text>
<text x="31.6" y="181.4">DCLK</text>
<text x="76.1" y="181.4">SPI1_MISO</text>
<text x="77" y="183.9">SPI1_SCK</text>
<text x="285.2" y="186">D</text>
<text x="35" y="200">1</text>
<text x="85" y="200">2</text>
<text x="135" y="200">3</text>
<text x="185" y="200">4</text>
<text x="235" y="200">5</text>
<text x="285" y="200">6</text>
</g>
<g font-size="1.3" fill="#0000c2">
<text x="195.3" y="23.6">3V3 regulator</text>
<text x="225.1" y="57.9">LEDs</text>
<text x="20.7" y="80.8">USB connector</text>
<text x="20.7" y="112.5">USB ESD protection</text>
<text x="213.1" y="120.1">IDC connector</text>
<text x="76.6" y="132.8">USB pull-up</text>
<text x="20.7" y="162.7">To flash FW into this debugger</text>
<text x="67.7" y="162.7">Optional GPIO header (e.g. SPI)</text>
</g>
<g font-size="1.3" fill="#006464">
<text x="234.8" y="28.9">U3</text>
<text x="197.3" y="30.2">+5V</text>
<text x="229.5" y="31.4">AMS1117-3.3</text>
<text x="231.6" y="35.3">VI</text>
<text x="238.1" y="35.3">VO</text>
<text x="250.2" y="36">C8</text>
<text x="270.4" y="30.2">+3V3</text>
<text x="208.3" y="36.5">C6</text>
<text x="208.3" y="39.1">10u</text>
<text x="221" y="36.5">C5</text>
<text x="221" y="39.1">100n</text>
<text x="237.2" y="38.9" transform="rotate(-90 237.2 38.9)">GND</text>
<text x="250.2" y="38.5">100u</text>
<text x="261.6" y="36.5">C7</text>
<text x="261.6" y="39.1">100n</text>
<text x="271.8" y="36.5">C2</text>
<text x="271.8" y="39.1">100n</text>
<text x="83.8" y="44.1">VBUS</text>
<text x="121" y="45.4">SS14</text>
<text x="122.1" y="42.9">D2</text>
<text x="136.4" y="44.1">+5V</text>
<text x="145.9" y="45.4">+3V3</text>
<text x="203.7" y="45.4">GND</text>
<text x="216.4" y="45.4">GND</text>
<text x="234.2" y="48">GND</text>
<text x="245.6" y="45.4">GND</text>
<text x="257" y="45.4">GND</text>
<text x="267.2" y="45.4">GND</text>
<text x="95.2" y="50.5">C4</text>
<text x="95.2" y="53">10u</text>
<text x="105.4" y="50.5">C3</text>
<text x="105.4" y="53">100n</text>
<text x="151.1" y="53">C9</text>
<text x="160.8" y="53.3">C10</text>
<text x="170.4" y="53.5">C16</text>
<text x="90.6" y="59.4">GND</text>
<text x="100.8" y="59.4">GND</text>
<text x="116.5" y="55.8">+3V3</text>
<text x="150.1" y="55.6">100n</text>
<text x="158.5" y="59.9">GND</text>
<text x="160.5" y="55.6">100n</text>
<text x="170.2" y="55.6">100n</text>
<text x="189.5" y="58.9">+3V3</text>
<text x="105.1" y="65.5" transform="rotate(-90 105.1 65.5)">C</text>
<text x="112.7" y="65.3" transform="rotate(-90 112.7 65.3)">A</text>
<text x="120.6" y="64.5">R7</text>
<text x="123.7" y="63.7">C17</text>
<text x="123.9" y="66">100n</text>
<text x="131.8" y="61.2">GND</text>
<text x="185.9" y="65.4" transform="rotate(-90 185.9 65.4)">D7</text>
<text x="247.6" y="64.5">R3</text>
<text x="255.2" y="64">D4</text>
<text x="265" y="64.7">+3V3</text>
<text x="86.6" y="68.5">RESET_SW</text>
<text x="90.9" y="66.2">SW1</text>
<text x="105.1" y="68.1" transform="rotate(-90 105.1 68.1)">D</text>
<text x="112.7" y="68.1" transform="rotate(-90 112.7 68.1)">B</text>
<text x="120.6" y="67">10k</text>
<text x="147" y="71.2" transform="rotate(-90 147 71.2)">VBAT</text>
<text x="149.6" y="70.4" transform="rotate(-90 149.6 70.4)">VDD</text>
<text x="152.1" y="70.4" transform="rotate(-90 152.1 70.4)">VDD</text>
<text x="154.6" y="70.4" transform="rotate(-90 154.6 70.4)">VDD</text>
<text x="157.2" y="71.5" transform="rotate(-90 157.2 71.5)">VDDA</text>
<text x="170" y="71.1">R12</text>
<text x="185.2" y="71.3">1k5</text>
<text x="185.4" y="69.5">R20</text>
<text x="188.4" y="66.2" transform="rotate(-90 188.4 66.2)">LED1</text>
<text x="247.1" y="67">1k5</text>
<text x="254.3" y="66.2">LED2</text>
<text x="93.2" y="73.6">GND</text>
<text x="117.4" y="74.9">C12</text>
<text x="117.7" y="76.9">22p</text>
<text x="136.4" y="72.1">NRST</text>
<text x="136.4" y="77.2">BOOT0</text>
<text x="162.1" y="72.1">PA0</text>
<text x="162.1" y="74.6">PA1</text>
<text x="162.1" y="77.2">PA2</text>
<text x="170.1" y="72.8">10k</text>
<text x="175.8" y="75.4">22R</text>
<text x="176.2" y="73.6">R9</text>
<text x="182.2" y="75.9">R10</text>
<text x="182.2" y="77.9">22R</text>
<text x="210.8" y="77.7">TP1</text>
<text x="246.9" y="77.2">R13</text>
<text x="54.5" y="83.5">U4</text>
<text x="79.2" y="82.2">GND</text>
<text x="85.5" y="79.2">10k</text>
<text x="85.8" y="81.2">R8</text>
<text x="92.3" y="81.5">+3V3</text>
<text x="102.8" y="81.7">GND</text>
<text x="127" y="81">Y1</text>
<text x="127" y="83.5">8M</text>
<text x="136.4" y="82.2">PD0</text>
<text x="162.1" y="79.7">PA3</text>
<text x="162.1" y="82.2">PA4</text>
<text x="171.2" y="78.2">GND</text>
<text x="210.8" y="80.2">TPA14</text>
<text x="247.1" y="79.7">1k5</text>
<text x="35.5" y="86.1">VBUS</text>
<text x="50.4" y="86.1">HX AM 90D</text>
<text x="84.1" y="87.8">SW2</text>
<text x="92.4" y="89.7" transform="rotate(-90 92.4 89.7)">D</text>
<text x="92.4" y="87.1" transform="rotate(-90 92.4 87.1)">C</text>
<text x="100" y="89.7" transform="rotate(-90 100 89.7)">B</text>
<text x="100" y="86.9" transform="rotate(-90 100 86.9)">A</text>
<text x="106.1" y="87.1">GND</text>
<text x="115.2" y="88.1">22p</text>
<text x="136.4" y="89.9">PC13</text>
<text x="136.4" y="84.8">PD1</text>
<text x="162.1" y="84.8">PA5</text>
<text x="162.1" y="87.3">PA6</text>
<text x="162.1" y="89.9">PA7</text>
<text x="174.6" y="88.3">R15</text>
<text x="174.6" y="86.6">22R</text>
<text x="186" y="89.1">R18</text>
<text x="254.3" y="85.3">LED1</text>
<text x="255.7" y="87.8">D3</text>
<text x="269" y="84">GND</text>
<text x="35.7" y="92.9">R5</text>
<text x="36.9" y="96">22R</text>
<text x="38.7" y="92.4">22R</text>
<text x="48.7" y="91.1">VCC</text>
<text x="48.7" y="93.7">D-</text>
<text x="60.3" y="91.1">EH</text>
<text x="79.7" y="90.1">BOOT0_SW</text>
<text x="114.9" y="90.4">C11</text>
<text x="125" y="94.9">R17</text>
<text x="136.4" y="92.4">PC14</text>
<text x="136.4" y="94.9">PC15</text>
<text x="162.1" y="92.4">PA8</text>
<text x="162.1" y="94.9">PA9</text>
<text x="186.1" y="90.6">1k5</text>
<text x="192.1" y="95.5">LED1</text>
<text x="200.4" y="94.2">GND</text>
<text x="239.9" y="91.1">+3V3</text>
<text x="247.6" y="93.7">R6</text>
<text x="37.5" y="97.7">R4</text>
<text x="48.7" y="96.2">D+</text>
<text x="48.7" y="98.8">GND</text>
<text x="60.3" y="98.8">EH</text>
<text x="98.5" y="99.5">D8</text>
<text x="106" y="100">R21</text>
<text x="125" y="97.5">22R</text>
<text x="136.4" y="100">PB0</text>
<text x="160.9" y="97.5">PA10</text>
<text x="160.9" y="100">PA11</text>
<text x="193.5" y="98">D5</text>
<text x="247.1" y="96.2">1k5</text>
<text x="43.7" y="103.8">GND</text>
<text x="64" y="103.8">GND</text>
<text x="96.1" y="102.1">ACT_LED</text>
<text x="106.1" y="102.6">1k5</text>
<text x="136.4" y="102.6">PB1</text>
<text x="136.4" y="105.1">PB2</text>
<text x="136.4" y="107.6">PB3</text>
<text x="160.9" y="102.6">PA12</text>
<text x="160.9" y="105.1">PA13</text>
<text x="160.9" y="107.6">PA14</text>
<text x="180.1" y="107.1">22R</text>
<text x="253.5" y="102.6">PWR_LED</text>
<text x="263.4" y="103.8">GND</text>
<text x="88.1" y="109.4">GND</text>
<text x="136.4" y="110.2">PB4</text>
<text x="136.4" y="112.7">PB5</text>
<text x="160.9" y="110.2">PA15</text>
<text x="173.5" y="111.2">R22</text>
<text x="173.5" y="109.4">22R</text>
<text x="180.1" y="108.9">R23</text>
<text x="45.7" y="117.8">VBUS</text>
<text x="113.7" y="119.8">D6</text>
<text x="136.4" y="115.3">PB6</text>
<text x="136.4" y="117.8">PB7</text>
<text x="48.1" y="124.5" transform="rotate(-90 48.1 124.5)">VP</text>
<text x="51.3" y="120.3">U2</text>
<text x="51.3" y="122.9">SRV05-4</text>
<text x="111.1" y="122.4">ERR_LED</text>
<text x="136.4" y="125.4">PB10</text>
<text x="136.4" y="120.3">PB8</text>
<text x="136.4" y="122.9">PB9</text>
<text x="245.2" y="125.4">J2</text>
<text x="36.4" y="131.9">IO1</text>
<text x="56.7" y="131.9">IO3</text>
<text x="105.1" y="127.2">GND</text>
<text x="118.7" y="130.5">R16</text>
<text x="126.3" y="130.5">R19</text>
<text x="126.4" y="128">1k5</text>
<text x="136.4" y="128">PB11</text>
<text x="136.4" y="130.5">PB12</text>
<text x="216.4" y="129.2">+5V</text>
<text x="244.7" y="128">IDC</text>
<text x="36.4" y="137">IO2</text>
<text x="56.7" y="137">IO4</text>
<text x="78.4" y="137.1">+3V3</text>
<text x="118.7" y="133">22R</text>
<text x="136.4" y="133">PB13</text>
<text x="136.4" y="135.6">PB14</text>
<text x="191.8" y="134.8">TP2</text>
<text x="191.8" y="137.4">TPG1</text>
<text x="221" y="135.6">C14</text>
<text x="270.2" y="133.6">GND</text>
<text x="82.5" y="143.2">R11</text>
<text x="136.4" y="138.1">PB15</text>
<text x="152.1" y="141.8" transform="rotate(-90 152.1 141.8)">VSS</text>
<text x="154.6" y="141.8" transform="rotate(-90 154.6 141.8)">VSSA</text>
<text x="191.5" y="141.2">GND</text>
<text x="220.7" y="141.2">GND</text>
<text x="221" y="138.1">100n</text>
<text x="232.1" y="143.7">GND</text>
<text x="257" y="143.2">C15</text>
<text x="264" y="143.7">+3V3</text>
<text x="48.1" y="147.4" transform="rotate(-90 48.1 147.4)">VN</text>
<text x="82.5" y="145.7">1k5</text>
<text x="155.8" y="145.7">U1</text>
<text x="257.3" y="145.7">100n</text>
<text x="257.5" y="148.8">GND</text>
<text x="46.2" y="153.4">GND</text>
<text x="153.4" y="152.6">GND</text>
<text x="138.4" y="166.1">H1</text>
<text x="72" y="168.9">+3V3</text>
<text x="81" y="170.4">GND</text>
<text x="138.4" y="168.6">MountingHole</text>
<text x="90.7" y="174.7">R14</text>
<text x="90.7" y="177">22R</text>
<text x="138.4" y="178.8">H3</text>
<text x="94.3" y="183.3">22R</text>
<text x="94.9" y="181.3">R2</text>
<text x="98.6" y="185.9">22R</text>
<text x="138.4" y="181.3">MountingHole</text>
<text x="93.7" y="189.4">GND</text>
<text x="99" y="187.7">R1</text>
</g>
<g font-size="1.3" fill="#a90000">
<text x="229.1" y="34.2">3</text>
<text x="241.8" y="34.2">2</text>
<text x="236.1" y="41.4" transform="rotate(-90 236.1 41.4)">1</text>
<text x="104" y="63" transform="rotate(-90 104 63)">3</text>
<text x="111.6" y="63" transform="rotate(-90 111.6 63)">1</text>
<text x="145.9" y="65.5" transform="rotate(-90 145.9 65.5)">1</text>
<text x="156.1" y="65.5" transform="rotate(-90 156.1 65.5)">9</text>
<text x="104" y="70.6" transform="rotate(-90 104 70.6)">4</text>
<text x="111.6" y="70.6" transform="rotate(-90 111.6 70.6)">2</text>
<text x="133.9" y="71">7</text>
<text x="148.5" y="66.1" transform="rotate(-90 148.5 66.1)">24</text>
<text x="151" y="66.1" transform="rotate(-90 151 66.1)">36</text>
<text x="153.5" y="66.1" transform="rotate(-90 153.5 66.1)">48</text>
<text x="166.3" y="71">10</text>
<text x="133.3" y="76.1">44</text>
<text x="166.3" y="73.5">11</text>
<text x="166.3" y="76.1">12</text>
<text x="133.9" y="81.1">5</text>
<text x="133.9" y="83.7">6</text>
<text x="166.3" y="78.6">13</text>
<text x="166.3" y="81.1">14</text>
<text x="166.3" y="83.7">15</text>
<text x="91.3" y="84.6" transform="rotate(-90 91.3 84.6)">3</text>
<text x="98.9" y="84.6" transform="rotate(-90 98.9 84.6)">1</text>
<text x="133.9" y="88.8">2</text>
<text x="166.3" y="86.2">16</text>
<text x="166.3" y="88.8">17</text>
<text x="46.3" y="90">1</text>
<text x="46.3" y="92.6">2</text>
<text x="46.3" y="95.1">3</text>
<text x="64" y="90">6</text>
<text x="91.3" y="92.2" transform="rotate(-90 91.3 92.2)">4</text>
<text x="98.9" y="92.2" transform="rotate(-90 98.9 92.2)">2</text>
<text x="133.9" y="91.3">3</text>
<text x="133.9" y="93.8">4</text>
<text x="166.3" y="91.3">29</text>
<text x="166.3" y="93.8">30</text>
<text x="46.3" y="97.7">4</text>
<text x="64" y="97.7">5</text>
<text x="133.3" y="98.9">18</text>
<text x="133.3" y="101.5">19</text>
<text x="166.3" y="96.4">31</text>
<text x="166.3" y="98.9">32</text>
<text x="166.3" y="101.5">33</text>
<text x="133.3" y="104">20</text>
<text x="133.3" y="106.5">39</text>
<text x="166.3" y="104">34</text>
<text x="166.3" y="106.5">37</text>
<text x="133.3" y="109.1">40</text>
<text x="133.3" y="111.6">41</text>
<text x="166.3" y="109.1">38</text>
<text x="133.3" y="114.2">42</text>
<text x="133.3" y="116.7">43</text>
<text x="133.3" y="119.2">45</text>
<text x="50.3" y="123.9" transform="rotate(-90 50.3 123.9)">5</text>
<text x="133.3" y="124.3">21</text>
<text x="133.3" y="121.8">46</text>
<text x="133.3" y="126.9">22</text>
<text x="133.3" y="129.4">25</text>
<text x="133.3" y="131.9">26</text>
<text x="241.2" y="130.7">1</text>
<text x="250.1" y="130.7">6</text>
<text x="37.4" y="134.1">1</text>
<text x="57.7" y="134.1">4</text>
<text x="133.3" y="134.5">27</text>
<text x="133.3" y="137">28</text>
<text x="241.2" y="133.2">2</text>
<text x="241.2" y="135.8">3</text>
<text x="250.1" y="133.2">7</text>
<text x="250.1" y="135.8">8</text>
<text x="37.4" y="139.2">3</text>
<text x="57.7" y="139.2">6</text>
<text x="241.2" y="138.3">4</text>
<text x="241.2" y="140.8">5</text>
<text x="249.5" y="140.8">10</text>
<text x="250.1" y="138.3">9</text>
<text x="50.3" y="146.8" transform="rotate(-90 50.3 146.8)">2</text>
<text x="151" y="144.8" transform="rotate(-90 151 144.8)">23</text>
<text x="153.5" y="144.2" transform="rotate(-90 153.5 144.2)">8</text>
</g>
<g font-size="1.3" fill="#989898">
<text x="111.8" y="44.1">F1</text>
<text x="111.8" y="46.7">1A</text>
<text x="49.5" y="178.8">J1</text>
<text x="111.7" y="178.8">J6</text>
<text x="49.5" y="181.3">SELF_SWD</text>
<text x="111.7" y="181.3">GPIO</text>
</g>
<g font-size="1.3" fill="#aaa">
<text x="106.6" y="172.6">6</text>
<text x="44.4" y="177.7">2</text>
<text x="106.6" y="177.7">4</text>
<text x="106.6" y="175.1">5</text>
<text x="44.4" y="180.2">1</text>
<text x="106.6" y="185.3">1</text>
<text x="106.6" y="182.7">2</text>
<text x="106.6" y="180.2">3</text>
</g>
<g font-size=".9" fill="#0000c2">
<text x="195.5" y="73.2" transform="rotate(-90 195.5 73.2)">UART TX LED (red)</text>
<text x="174" y="90.8">AUX LED (white)</text>
<text x="228.4" y="98.7">PWR LED (green)</text>
<text x="111.3" y="103.8">NOTE: boot1 pin, low on boot</text>
<text x="197.4" y="105.6">SWD to flash</text>
<text x="197.5" y="107.1">this debugger</text>
<text x="98.2" y="122.8">ERR LED (red)</text>
</g>
</svg>
